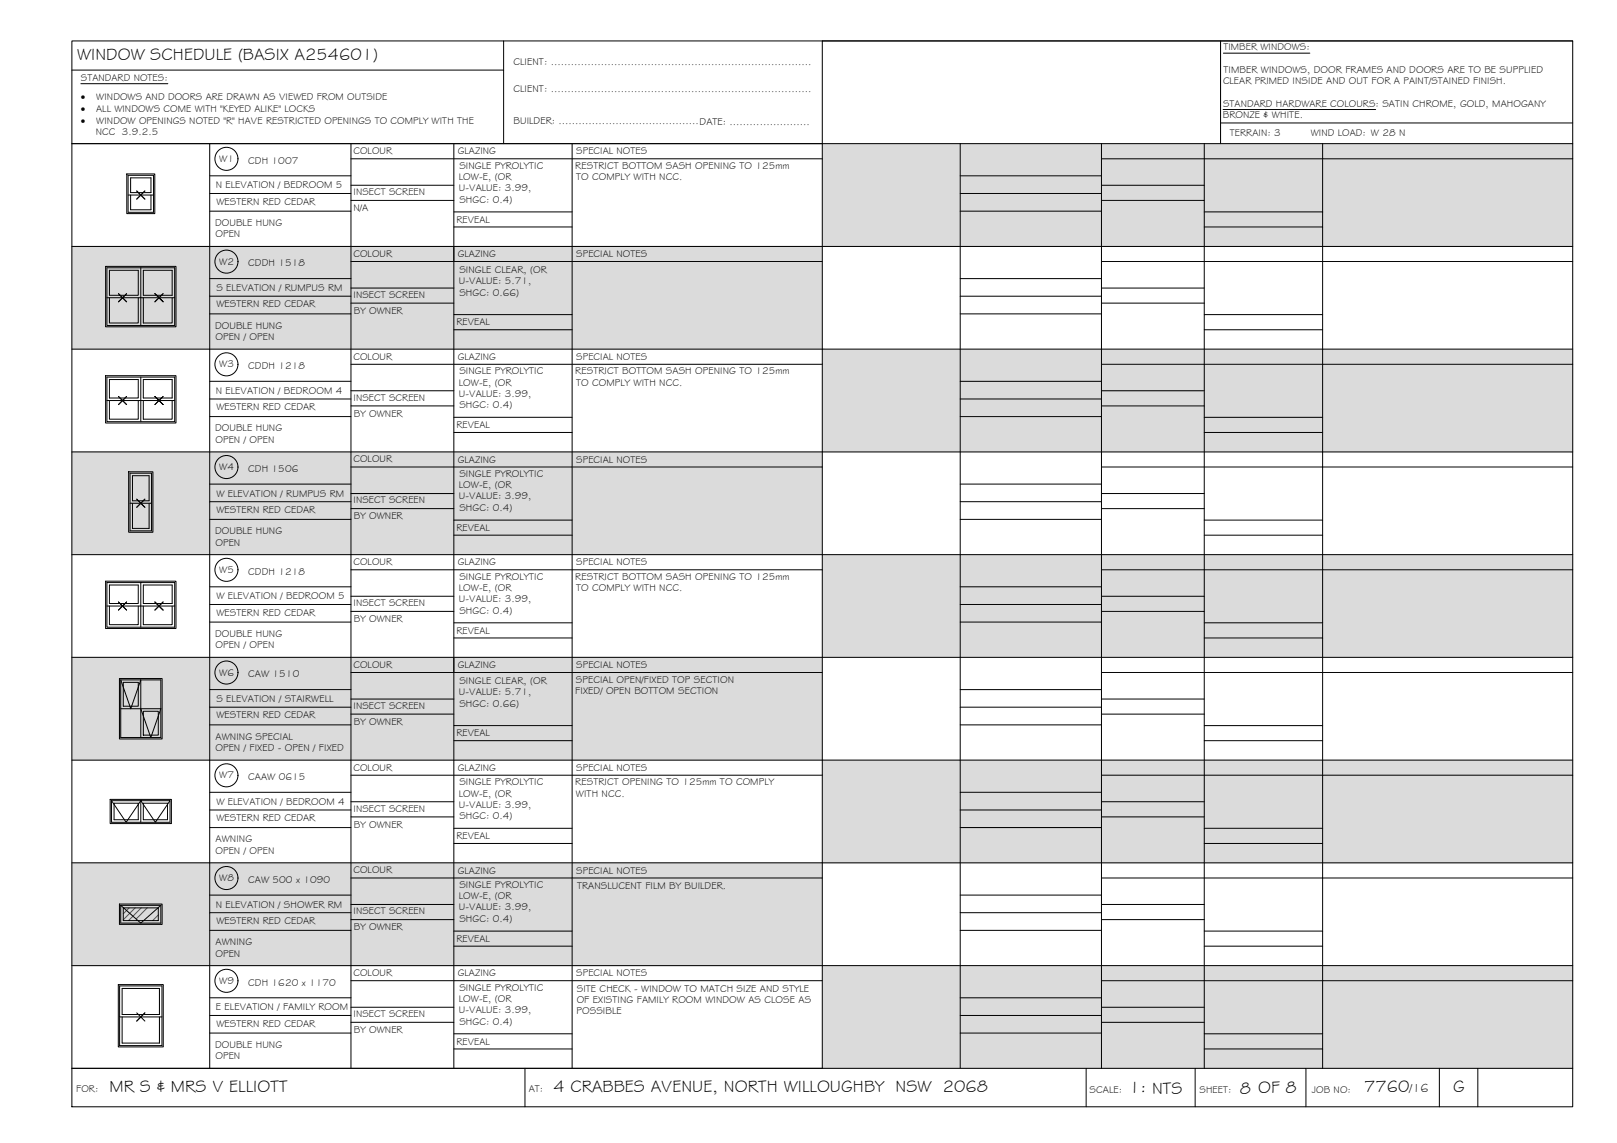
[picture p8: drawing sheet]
<svg xmlns="http://www.w3.org/2000/svg" width="420mm" height="297mm" viewBox="0 0 420 297" stroke-linecap="round" stroke-linejoin="round" font-family="sans-serif">
<!-- layer: WINDOW SCHEDULE HATCH -->
<g fill="#dbdbdb" stroke="#dbdbdb" stroke-width=".26">
<path d="M213.7 37.3l195 26.7v-26.7zM213.7 37.3l195 26.7h-195z"/>
<path d="M18.7 64l195 26.7v-26.7zM18.7 64l195 26.7h-195z"/>
<path d="M213.7 90.7l195 26.7v-26.7zM213.7 90.7l195 26.7h-195z"/>
<path d="M18.7 117.4l195 26.7v-26.7zM18.7 117.4l195 26.7h-195z"/>
<path d="M213.7 144.1l195 26.7v-26.7zM213.7 144.1l195 26.7h-195z"/>
<path d="M18.7 170.8l195 26.7v-26.7zM18.7 170.8l195 26.7h-195z"/>
<path d="M213.7 197.5l195 26.7v-26.7zM213.7 197.5l195 26.7h-195z"/>
<path d="M18.7 224.2l195 26.7v-26.7zM18.7 224.2l195 26.7h-195z"/>
<path d="M213.7 250.9l195 26.7v-26.7zM213.7 250.9l195 26.7h-195z"/>
</g>
<!-- layer: NEWWORK -->
<path d="M32.9 45.2h7.3v10.3h-7.3zM27.4 69.2h18.3v15.7h-18.3zM27.4 97.6h18.3v12.3h-18.3zM33.4 122.6h6.3v15.7h-6.3zM27.4 151h18.3v12.3h-18.3zM31 176.3h11.1v15.7h-11.1zM28.6 207.7h15.9v6.3h-15.9zM31 234.9h11.1v5.3h-11.1zM30.7 255.9h11.7v16.2h-11.7z" fill="none" stroke="#000" stroke-width=".26"/>
<!-- layer: WINDOWS -->
<g fill="none" stroke="#000" stroke-width=".26">
<path d="M33.3 45.6h6.6v9.6h-6.6zM33.3 50.7h6.6M33.9 46.2h5.3v3.9h-5.3zM33.9 50.7v3.8h5.3v-3.8M35.5 49.6l2.1 2.1M37.6 49.6l-2.1 2.1M27.8 69.6h17.6v15h-17.6zM27.8 77.4h17.6M28.4 77.4v6.5h7.5v-6.5M28.4 70.2h7.5v6.5h-7.5zM30.8 76.3l2.1 2.1M32.9 76.3l-2.1 2.1"/>
<path d="M36.6 69.6v15M37.2 77.4v6.5h7.5v-6.5M37.2 70.2h7.5v6.5h-7.5zM40.2 76.3l2.2 2.1-2.2-2.1M42.4 76.3l-2.2 2.1M27.8 98h17.6v11.6h-17.6zM28.4 98.6h7.5v4.8h-7.5zM36.6 98v11.6M37.2 98.6h7.5v4.8h-7.5zM27.8 104.1h17.6M28.4 104.1v4.8h7.5v-4.8M30.8 103l2.1 2.1"/>
<path d="M32.9 103l-2.1 2.1M37.2 104.1v4.8h7.5v-4.8M40.2 103l2.2 2.1-2.2-2.1M42.4 103l-2.2 2.1M33.8 123h5.6v15h-5.6zM33.8 130.8h5.6M34.4 123.6h4.3v6.5h-4.3zM34.4 130.8v6.5h4.3v-6.5M35.5 129.7l2.1 2.1M37.6 129.7l-2.1 2.1M27.8 151.4h17.6v11.6h-17.6zM27.8 157.5h17.6"/>
<path d="M28.4 157.5v4.8h7.5v-4.8M28.4 152h7.5v4.8h-7.5zM30.8 156.4l2.1 2.2M32.9 156.4l-2.1 2.2M36.6 151.4v11.6M37.2 157.5v4.8h7.5v-4.8M37.2 152h7.5v4.8h-7.5zM40.2 156.4l2.2 2.2-2.2-2.2M42.4 156.4l-2.2 2.2M31.4 176.7l2.6 7.5 2.6-7.5v15M31.4 176.7h10.4v15h-10.4zM32 177.3h3.9v6.2h-3.9z"/>
<path d="M31.4 184.2h10.4l-2.6 7.5-2.6-7.5M37.2 184.8h3.9v6.2h-3.9zM29 208.1h15.2l-3.8 5.6-3.8-5.6M29 208.1l3.8 5.6 3.8-5.6M29 208.1v5.6h15.2v-5.6M29.6 208.7h6.3v4.3h-6.3zM36.6 208.1v5.6M37.2 208.7h6.3v4.3h-6.3zM31.4 235.3l5.2 4.6 5.2-4.6M31.4 235.3v4.6h10.4v-4.6M31.4 235.3h10.4M32 235.9h9.1v3.3h-9.1z"/>
<path d="M31.1 256.2h11v15.5h-11zM31.7 256.9h9.7v6.7h-9.7zM31.1 264.3h11M31.7 264.3v6.8h9.7v-6.8M35.5 263.2l2.1 2.2M37.6 263.2l-2.1 2.2"/>
<circle cx="58.8" cy="41.3" r="3"/>
<circle cx="58.8" cy="68" r="3"/>
<circle cx="58.8" cy="94.7" r="3"/>
<circle cx="58.8" cy="121.4" r="3"/>
<circle cx="58.8" cy="148.1" r="3"/>
<circle cx="58.8" cy="174.8" r="3"/>
<circle cx="58.8" cy="201.5" r="3"/>
<circle cx="58.8" cy="228.2" r="3"/>
<circle cx="58.8" cy="254.9" r="3"/>
</g>
<!-- layer: BORDER -->
<g fill="none" stroke="#000" stroke-width=".26">
<path d="M18.7 10.6h390v277h-390zM18.7 18.2h112.2M130.9 10.6v26.7M317.1 10.6v26.7M408.7 10.6h-195v267M18.7 37.3h390M54.5 37.3v240.3M91.2 37.3v240.3M117.9 37.3v240.3M148.7 37.3v240.3M249.5 37.3v240.3M286.2 37.3v240.3"/>
<path d="M312.9 37.3v240.3M317.1 32h91.6M343.7 37.3v240.3M54.5 45.7h36.7M54.5 50.3h36.7M54.5 54.9h36.7M91.2 41.3h122.5M91.2 48.1h26.7M91.2 52.1h26.7M117.9 55.1h30.8M117.9 59h30.8M249.5 45.7h36.7"/>
<path d="M249.5 50.3h36.7M249.5 54.9h36.7M286.2 41.3h122.5M286.2 48.1h26.7M286.2 52.1h26.7M312.9 55.1h30.8M312.9 59h30.8M18.7 64h390M54.5 72.4h36.7M54.5 77h36.7M91.2 68h122.5M91.2 74.9h26.7"/>
<path d="M91.2 78.8h26.7M249.5 72.4h36.7M249.5 77h36.7M286.2 68h122.5M286.2 74.9h26.7M286.2 78.8h26.7M18.7 90.7h390M54.5 81.6h36.7M54.5 99.1h36.7M91.2 94.7h122.5M117.9 81.8h30.8M117.9 85.7h30.8"/>
<path d="M249.5 81.6h36.7M249.5 99.1h36.7M286.2 94.7h122.5M312.9 81.8h30.8M312.9 85.7h30.8M18.7 117.4h390M54.5 103.7h36.7M54.5 108.3h36.7M91.2 101.6h26.7M91.2 105.5h26.7M117.9 108.5h30.8M117.9 112.4h30.8"/>
<path d="M249.5 103.7h36.7M249.5 108.3h36.7M286.2 101.6h26.7M286.2 105.5h26.7M312.9 108.5h30.8M312.9 112.4h30.8M54.5 125.8h36.7M54.5 130.4h36.7M54.5 135h36.7M91.2 121.4h122.5M91.2 128.3h26.7M91.2 132.2h26.7"/>
<path d="M117.9 135.2h30.8M117.9 139.1h30.8M249.5 125.8h36.7M249.5 130.4h36.7M249.5 135h36.7M286.2 121.4h122.5M286.2 128.3h26.7M286.2 132.2h26.7M312.9 135.2h30.8M312.9 139.1h30.8M18.7 144.1h390M54.5 152.5h36.7"/>
<path d="M54.5 157.1h36.7M91.2 148.1h122.5M91.2 155h26.7M91.2 158.9h26.7M249.5 152.5h36.7M249.5 157.1h36.7M286.2 148.1h122.5M286.2 155h26.7M286.2 158.9h26.7M18.7 170.8h390M54.5 161.7h36.7M54.5 179.2h36.7"/>
<path d="M91.2 174.8h122.5M117.9 161.9h30.8M117.9 165.8h30.8M249.5 161.7h36.7M249.5 179.2h36.7M286.2 174.8h122.5M312.9 161.9h30.8M312.9 165.8h30.8M18.7 197.5h390M54.5 183.8h36.7M54.5 188.4h36.7M91.2 181.7h26.7"/>
<path d="M91.2 185.6h26.7M117.9 188.6h30.8M117.9 192.5h30.8M249.5 183.8h36.7M249.5 188.4h36.7M286.2 181.7h26.7M286.2 185.6h26.7M312.9 188.6h30.8M312.9 192.5h30.8M54.5 205.9h36.7M54.5 210.5h36.7M54.5 215.1h36.7"/>
<path d="M91.2 201.5h122.5M91.2 208.4h26.7M91.2 212.3h26.7M117.9 215.3h30.8M117.9 219.2h30.8M249.5 205.9h36.7M249.5 210.5h36.7M249.5 215.1h36.7M286.2 201.5h122.5M286.2 208.4h26.7M286.2 212.3h26.7M312.9 215.3h30.8"/>
<path d="M312.9 219.2h30.8M18.7 224.2h390M54.5 232.6h36.7M54.5 237.2h36.7M91.2 228.2h122.5M91.2 235h26.7M91.2 239h26.7M249.5 232.6h36.7M249.5 237.2h36.7M286.2 228.2h122.5M286.2 235h26.7M286.2 239h26.7"/>
<path d="M18.7 250.9h390M54.5 241.8h36.7M54.5 259.3h36.7M91.2 254.9h122.5M117.9 242h30.8M117.9 245.9h30.8M249.5 241.8h36.7M249.5 259.3h36.7M286.2 254.9h122.5M312.9 242h30.8M312.9 245.9h30.8M18.7 277.6h390"/>
<path d="M54.5 263.9h36.7M54.5 268.5h36.7M91.2 261.8h26.7M91.2 265.7h26.7M117.9 268.7h30.8M117.9 272.6h30.8M136.4 277.6v10M249.5 263.9h36.7M249.5 268.5h36.7M282.2 277.6v10M286.2 261.8h26.7M286.2 265.7h26.7"/>
<path d="M310.5 277.6v10M312.9 268.7h30.8M312.9 272.6h30.8M339.3 277.6v10M374 277.6v10M384 277.6v10"/>
</g>
<!-- layer: TEXT -->
<path d="M317.9 13.8h22.4M21 21.8h22.6M317.8 28.5h39.6M117.9 64.3v3.7M117.9 171.1v3.7" fill="none" stroke="#000" stroke-width=".26"/>
<!-- layer: HATCH -->
<path d="M33.6 235.9l-1.6 1.6M35.1 235.9l-3.1 3.1M36.7 235.9l-3.3 3.3M38.3 235.9l-2.9 2.9M41.1 237.8l-1.4 1.4" fill="none" stroke="#545454" stroke-width=".26"/>
<g font-size="4.5">
<text x="20" y="15.6">WINDOW SCHEDULE (BASIX A254601)</text>
<text x="28.5" y="283.7">MR S &amp; MRS V ELLIOTT</text>
<text x="143.8" y="283.7">4 CRABBES AVENUE, NORTH WILLOUGHBY NSW 2068</text>
<text x="293.4" y="284">1: NTS</text>
<text x="322.2" y="284.2">8 OF 8</text>
<text x="354.5" y="283.9">7760</text>
<text x="377.6" y="283.8">G</text>
</g>
<text font-size="3.2" x="366.3" y="283.9">/16</text>
<g font-size="2.6">
<text x="133.4" y="16.9">CLIENT: ..............................................................................</text>
<text x="317.9" y="13.1">TIMBER WINDOWS:</text>
<text x="21" y="21.1">STANDARD NOTES:</text>
<text x="317.8" y="21.9">CLEAR PRIMED INSIDE AND OUT FOR A PAINT/STAINED FINISH.</text>
<text x="317.9" y="19">TIMBER WINDOWS, DOOR FRAMES AND DOORS ARE TO BE SUPPLIED</text>
<text x="21" y="26.1">·</text>
<text x="21" y="29.1">·</text>
<text x="25" y="29.1">ALL WINDOWS COME WITH &quot;KEYED ALIKE&quot; LOCKS</text>
<text x="25" y="26.1">WINDOWS AND DOORS ARE DRAWN AS VIEWED FROM OUTSIDE</text>
<text x="133.4" y="24">CLIENT: ..............................................................................</text>
<text x="317.8" y="27.7">STANDARD HARDWARE COLOURS: SATIN CHROME, GOLD, MAHOGANY</text>
<text x="21" y="32.1">·</text>
<text x="24.9" y="35.1">NCC 3.9.2.5</text>
<text x="25" y="32.1">WINDOW OPENINGS NOTED &quot;R&quot; HAVE RESTRICTED OPENINGS TO COMPLY WITH THE</text>
<text x="133.4" y="32.3">BUILDER: ..........................................DATE: ........................</text>
<text x="317.7" y="30.7">BRONZE &amp; WHITE.</text>
<text x="319.6" y="35.4">TERRAIN: 3</text>
<text x="340.6" y="35.4">WIND LOAD: W 28 N</text>
<text x="91.8" y="40.1">COLOUR</text>
<text x="119" y="40.1">GLAZING</text>
<text x="149.7" y="40.1">SPECIAL NOTES</text>
<text x="57" y="42.1">W1</text>
<text x="64.5" y="42.6">CDH 1007</text>
<text x="119.2" y="46.8">LOW-E, (OR</text>
<text x="119.4" y="43.9">SINGLE PYROLYTIC</text>
<text x="149.5" y="43.9">RESTRICT BOTTOM SASH OPENING TO 125mm</text>
<text x="149.7" y="46.8">TO COMPLY WITH NCC.</text>
<text x="56.1" y="49">N ELEVATION / BEDROOM 5</text>
<text x="56.2" y="53.2">WESTERN RED CEDAR</text>
<text x="91.8" y="50.7">INSECT SCREEN</text>
<text x="119.2" y="49.7">U-VALUE: 3.99,</text>
<text x="119.4" y="52.7">SHGC: 0.4)</text>
<text x="55.9" y="58.8">DOUBLE HUNG</text>
<text x="91.9" y="54.8">N/A</text>
<text x="118.6" y="57.9">REVEAL</text>
<text x="56" y="61.7">OPEN</text>
<text x="57" y="68.8">W2</text>
<text x="64.5" y="69.3">CDDH 1518</text>
<text x="91.8" y="66.8">COLOUR</text>
<text x="119" y="66.9">GLAZING</text>
<text x="119.4" y="71">SINGLE CLEAR, (OR</text>
<text x="149.7" y="66.9">SPECIAL NOTES</text>
<text x="56.2" y="75.7">S ELEVATION / RUMPUS RM</text>
<text x="91.8" y="77.4">INSECT SCREEN</text>
<text x="119.2" y="73.9">U-VALUE: 5.71,</text>
<text x="119.4" y="76.9">SHGC: 0.66)</text>
<text x="56.2" y="79.9">WESTERN RED CEDAR</text>
<text x="92" y="81.6">BY OWNER</text>
<text x="55.9" y="85.4">DOUBLE HUNG</text>
<text x="56" y="88.3">OPEN / OPEN</text>
<text x="118.6" y="84.6">REVEAL</text>
<text x="57" y="95.5">W3</text>
<text x="64.5" y="95.9">CDDH 1218</text>
<text x="91.8" y="93.5">COLOUR</text>
<text x="119" y="93.5">GLAZING</text>
<text x="149.7" y="93.5">SPECIAL NOTES</text>
<text x="119.2" y="100.2">LOW-E, (OR</text>
<text x="119.4" y="97.3">SINGLE PYROLYTIC</text>
<text x="149.5" y="97.3">RESTRICT BOTTOM SASH OPENING TO 125mm</text>
<text x="149.7" y="100.2">TO COMPLY WITH NCC.</text>
<text x="56.1" y="102.4">N ELEVATION / BEDROOM 4</text>
<text x="56.2" y="106.6">WESTERN RED CEDAR</text>
<text x="91.8" y="104.1">INSECT SCREEN</text>
<text x="119.2" y="103.1">U-VALUE: 3.99,</text>
<text x="119.4" y="106.1">SHGC: 0.4)</text>
<text x="55.9" y="112.1">DOUBLE HUNG</text>
<text x="92" y="108.3">BY OWNER</text>
<text x="118.6" y="111.3">REVEAL</text>
<text x="56" y="115">OPEN / OPEN</text>
<text x="57" y="122.2">W4</text>
<text x="64.5" y="122.7">CDH 1506</text>
<text x="91.8" y="120.2">COLOUR</text>
<text x="119" y="120.3">GLAZING</text>
<text x="119.4" y="124">SINGLE PYROLYTIC</text>
<text x="149.7" y="120.3">SPECIAL NOTES</text>
<text x="56.2" y="129.1">W ELEVATION / RUMPUS RM</text>
<text x="91.8" y="130.8">INSECT SCREEN</text>
<text x="119.2" y="126.9">LOW-E, (OR</text>
<text x="119.2" y="129.8">U-VALUE: 3.99,</text>
<text x="56.2" y="133.3">WESTERN RED CEDAR</text>
<text x="92" y="135">BY OWNER</text>
<text x="118.6" y="138">REVEAL</text>
<text x="119.4" y="132.8">SHGC: 0.4)</text>
<text x="55.9" y="138.9">DOUBLE HUNG</text>
<text x="56" y="141.8">OPEN</text>
<text x="57" y="148.9">W5</text>
<text x="64.5" y="149.3">CDDH 1218</text>
<text x="91.8" y="146.9">COLOUR</text>
<text x="119" y="147">GLAZING</text>
<text x="149.7" y="147">SPECIAL NOTES</text>
<text x="56.2" y="155.8">W ELEVATION / BEDROOM 5</text>
<text x="119.2" y="153.6">LOW-E, (OR</text>
<text x="119.4" y="150.7">SINGLE PYROLYTIC</text>
<text x="149.5" y="150.7">RESTRICT BOTTOM SASH OPENING TO 125mm</text>
<text x="149.7" y="153.6">TO COMPLY WITH NCC.</text>
<text x="56.2" y="160">WESTERN RED CEDAR</text>
<text x="91.8" y="157.5">INSECT SCREEN</text>
<text x="92" y="161.7">BY OWNER</text>
<text x="119.2" y="156.5">U-VALUE: 3.99,</text>
<text x="119.4" y="159.5">SHGC: 0.4)</text>
<text x="55.9" y="165.5">DOUBLE HUNG</text>
<text x="118.6" y="164.7">REVEAL</text>
<text x="56" y="168.4">OPEN / OPEN</text>
<text x="91.8" y="173.6">COLOUR</text>
<text x="119" y="173.6">GLAZING</text>
<text x="149.7" y="173.7">SPECIAL NOTES</text>
<text x="57" y="175.6">W6</text>
<text x="64.5" y="176.1">CAW 1510</text>
<text x="119.4" y="177.8">SINGLE CLEAR, (OR</text>
<text x="149.6" y="177.4">SPECIAL OPEN/FIXED TOP SECTION</text>
<text x="56.2" y="182.5">S ELEVATION / STAIRWELL</text>
<text x="91.8" y="184.2">INSECT SCREEN</text>
<text x="119.2" y="180.7">U-VALUE: 5.71,</text>
<text x="119.4" y="183.7">SHGC: 0.66)</text>
<text x="149.5" y="180.3">FIXED/ OPEN BOTTOM SECTION</text>
<text x="56.2" y="186.7">WESTERN RED CEDAR</text>
<text x="92" y="188.4">BY OWNER</text>
<text x="118.6" y="191.4">REVEAL</text>
<text x="56" y="195.1">OPEN / FIXED - OPEN / FIXED</text>
<text x="56" y="192.2">AWNING SPECIAL</text>
<text x="57" y="202.3">W7</text>
<text x="64.5" y="202.7">CAAW 0615</text>
<text x="91.8" y="200.3">COLOUR</text>
<text x="119" y="200.4">GLAZING</text>
<text x="149.7" y="200.4">SPECIAL NOTES</text>
<text x="56.2" y="209.2">W ELEVATION / BEDROOM 4</text>
<text x="119.2" y="207">LOW-E, (OR</text>
<text x="119.2" y="209.9">U-VALUE: 3.99,</text>
<text x="119.4" y="204.1">SINGLE PYROLYTIC</text>
<text x="149.5" y="204.1">RESTRICT OPENING TO 125mm TO COMPLY</text>
<text x="149.6" y="207">WITH NCC.</text>
<text x="56.2" y="213.4">WESTERN RED CEDAR</text>
<text x="91.8" y="210.9">INSECT SCREEN</text>
<text x="92" y="215.1">BY OWNER</text>
<text x="119.4" y="212.8">SHGC: 0.4)</text>
<text x="56" y="221.8">OPEN / OPEN</text>
<text x="56" y="218.9">AWNING</text>
<text x="118.6" y="218.1">REVEAL</text>
<text x="91.8" y="227">COLOUR</text>
<text x="119" y="227">GLAZING</text>
<text x="149.7" y="227.1">SPECIAL NOTES</text>
<text x="57" y="229">W8</text>
<text x="64.5" y="229.5">CAW 500 x 1090</text>
<text x="119.2" y="233.7">LOW-E, (OR</text>
<text x="119.4" y="230.8">SINGLE PYROLYTIC</text>
<text x="150" y="231">TRANSLUCENT FILM BY BUILDER.</text>
<text x="56.1" y="235.9">N ELEVATION / SHOWER RM</text>
<text x="91.8" y="237.6">INSECT SCREEN</text>
<text x="119.2" y="236.6">U-VALUE: 3.99,</text>
<text x="119.4" y="239.6">SHGC: 0.4)</text>
<text x="56" y="245.7">AWNING</text>
<text x="56.2" y="240.1">WESTERN RED CEDAR</text>
<text x="92" y="241.8">BY OWNER</text>
<text x="118.6" y="244.8">REVEAL</text>
<text x="56" y="248.6">OPEN</text>
<text x="57" y="255.7">W9</text>
<text x="64.5" y="256.2">CDH 1620 x 1170</text>
<text x="91.8" y="253.7">COLOUR</text>
<text x="119" y="253.8">GLAZING</text>
<text x="119.4" y="257.5">SINGLE PYROLYTIC</text>
<text x="149.7" y="253.8">SPECIAL NOTES</text>
<text x="149.9" y="257.7">SITE CHECK - WINDOW TO MATCH SIZE AND STYLE</text>
<text x="56.1" y="262.6">E ELEVATION / FAMILY ROOM</text>
<text x="119.2" y="260.4">LOW-E, (OR</text>
<text x="119.2" y="263.3">U-VALUE: 3.99,</text>
<text x="149.8" y="263.6">POSSIBLE</text>
<text x="149.8" y="260.7">OF EXISTING FAMILY ROOM WINDOW AS CLOSE AS</text>
<text x="56.2" y="266.8">WESTERN RED CEDAR</text>
<text x="91.8" y="264.3">INSECT SCREEN</text>
<text x="92" y="268.5">BY OWNER</text>
<text x="119.4" y="266.2">SHGC: 0.4)</text>
<text x="55.9" y="272.4">DOUBLE HUNG</text>
<text x="56" y="275.3">OPEN</text>
<text x="118.6" y="271.5">REVEAL</text>
<text x="19.8" y="283.8">FOR:</text>
<text x="137.4" y="283.7">AT:</text>
<text x="283.1" y="284">SCALE:</text>
<text x="311.7" y="284">SHEET:</text>
<text x="340.9" y="284">JOB NO:</text>
</g>
</svg>
